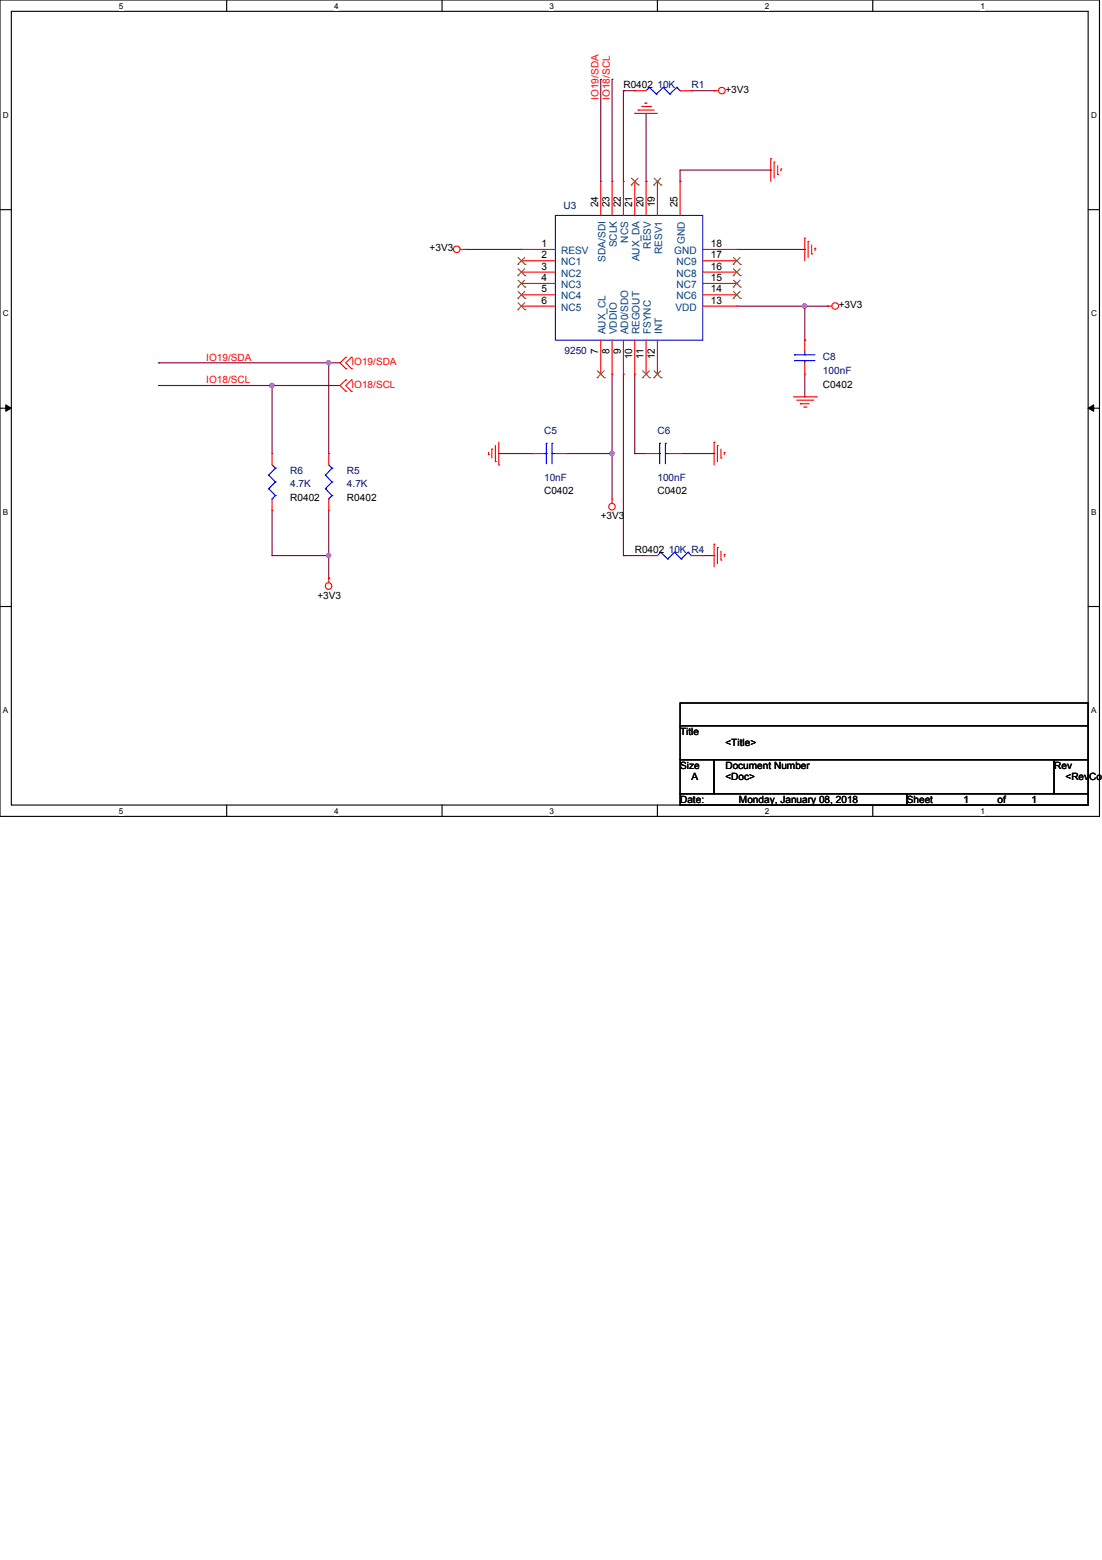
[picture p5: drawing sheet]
<svg xmlns="http://www.w3.org/2000/svg" width="210mm" height="297mm" viewBox="0 0 210 297" stroke-linecap="round" stroke-linejoin="round" font-family="sans-serif">
<path d="M0 0h209.4v155.4h-209.4zM2.2 2.2h205.1v151.1h-205.1z" fill="none" stroke="#000" stroke-width=".21"/>
<g fill="#fff">
<path d="M22.6 .3h.9v1.7h-.9z"/>
<path d="M22.6 153.5h.9v1.8h-.9z"/>
</g>
<path d="M43.2 0v2.2M43.2 153.3v2.1" fill="none" stroke="#000" stroke-width=".21"/>
<g fill="#fff">
<path d="M63.7 .3h.8v1.7h-.8z"/>
<path d="M63.7 153.5h.8v1.8h-.8z"/>
</g>
<path d="M84.2 0v2.2M84.2 153.3v2.1" fill="none" stroke="#000" stroke-width=".21"/>
<g fill="#fff">
<path d="M104.7 .3h.8v1.7h-.8z"/>
<path d="M104.7 153.5h.8v1.8h-.8z"/>
</g>
<path d="M125.2 0v2.2M125.2 153.3v2.1" fill="none" stroke="#000" stroke-width=".21"/>
<g fill="#fff">
<path d="M145.7 .3h.9v1.7h-.9z"/>
<path d="M145.7 153.5h.9v1.8h-.9z"/>
</g>
<path d="M166.2 0v2.2M166.2 153.3v2.1" fill="none" stroke="#000" stroke-width=".21"/>
<g fill="#fff">
<path d="M186.7 .3h.9v1.7h-.9z"/>
<path d="M186.7 153.5h.9v1.8h-.9z"/>
<path d="M.6 21h1.1v1.8h-1.1z"/>
<path d="M207.8 21h1.1v1.8h-1.1z"/>
<path d="M.6 58.8h1.1v1.7h-1.1z"/>
<path d="M207.8 58.8h1.1v1.7h-1.1z"/>
</g>
<path d="M0 39.9h2.2M207.3 39.9h2.1" fill="none" stroke="#000" stroke-width=".21"/>
<g fill="#fff">
<path d="M.6 96.6h1v1.7h-1z"/>
<path d="M207.8 96.6h1v1.7h-1z"/>
</g>
<path d="M0 77.7h2.2M207.3 77.7h2.1" fill="none" stroke="#000" stroke-width=".21"/>
<path d="M1.1 77.1l1.1 .6-1.1 .6zM207.3 77.7l1-.6v1.2z" fill="#000"/>
<path d="M1.1 77.1l1.1 .6-1.1 .6zM207.3 77.7l1-.6v1.2z" fill="none" stroke="#000" stroke-width=".19"/>
<g fill="#fff">
<path d="M.6 134.4h.9v1.7h-.9z"/>
<path d="M207.8 134.4h1v1.7h-1z"/>
</g>
<path d="M0 115.5h2.2M207.3 115.5h2.1" fill="none" stroke="#000" stroke-width=".21"/>
<g fill="none" stroke="#800040" stroke-width=".21">
<path d="M114.4 15.1h.1M114.4 15.1v19.4M116.6 15.1h.1M116.6 15.1v19.4M118.7 17.3h.1M118.7 17.3v17.2M118.7 17.3h2.2M131.7 17.3h4.3M136 17.3h.1M123.1 34.5h.1M123.1 21.6v12.9M129.5 34.5h.1"/>
<path d="M146.8 32.4h.1M146.8 32.4h-17.3v2.1M88.5 47.5h10.8M99.3 47.5h.1M140.3 47.5h13M153.3 47.5h.1M116.6 71.2v23.8M118.7 71.2v34.6M153.3 75.6h.1M153.3 71.2v4.4M116.6 86.4h.1M118.7 105.8h.1"/>
<path d="M118.7 105.8h4.4M133.9 105.8h2.1M136 105.8h.1"/>
</g>
<circle cx="116.6" cy="86.3" r=".4" fill="#f0f"/>
<circle cx="116.6" cy="86.3" r=".4" fill="none" stroke="#f0f" stroke-width=".21"/>
<path d="M140.3 58.3h13M153.3 58.3h.1M120.9 71.2v15.2M95 86.4h6.5M101.5 86.4h.1M107.9 86.4h.1M107.9 86.4h8.7M120.9 86.4h.1M120.9 86.4h2.2M129.5 86.4h6.5M136 86.4h.1" fill="none" stroke="#800040" stroke-width=".21"/>
<circle cx="153.3" cy="58.3" r=".4" fill="#f0f"/>
<circle cx="153.3" cy="58.3" r=".4" fill="none" stroke="#f0f" stroke-width=".21"/>
<path d="M157.6 58.3h.1M157.6 58.3h-4.3v6.5M51.8 73.4h.1M51.8 73.4h13M51.8 73.4v13M62.6 69.1h.1M62.6 69.1h2.2M153.3 64.8h.1" fill="none" stroke="#800040" stroke-width=".21"/>
<circle cx="51.8" cy="73.4" r=".4" fill="#f0f"/>
<circle cx="51.8" cy="73.4" r=".4" fill="none" stroke="#f0f" stroke-width=".21"/>
<path d="M30.2 73.4h.1M30.2 73.4h21.6M62.6 69.1h.1M62.6 69.1v17.3" fill="none" stroke="#800040" stroke-width=".21"/>
<circle cx="62.6" cy="69.1" r=".4" fill="#f0f"/>
<circle cx="62.6" cy="69.1" r=".4" fill="none" stroke="#f0f" stroke-width=".21"/>
<path d="M30.2 69.1h.1M30.2 69.1h32.4M51.8 97.2v8.6M62.6 97.2v8.6M51.8 105.8h.1M51.8 105.8h10.8M62.6 105.8h.1" fill="none" stroke="#800040" stroke-width=".21"/>
<circle cx="62.6" cy="105.8" r=".4" fill="#f0f"/>
<circle cx="62.6" cy="105.8" r=".4" fill="none" stroke="#f0f" stroke-width=".21"/>
<path d="M62.6 110.1h.1M62.6 105.8v4.3" fill="none" stroke="#800040" stroke-width=".21"/>
<g fill="none" stroke="#f00" stroke-width=".21">
<path d="M120.9 17.3h.1M120.9 17.3h2.2M122.9 19.6h.1M122.9 19.6h.4M129.5 17.3h2.2M131.7 17.3h.1M136 17.3h.1M136 17.3h.9M114.4 34.5h.1M114.4 34.5v6.5M116.6 34.5h.1M116.6 34.5v6.5"/>
<path d="M118.7 34.5h.1M118.7 34.5v6.5M120.9 21.6h.1M120.9 34.5h.1M120.9 21.6h4.3M120.9 34.5v6.5M121.5 21h.1M121.5 21h3.1M122.2 20.3h1.7M123.1 34.5h.1M123.1 34.5v6.5M123.9 20.3h.1"/>
<path d="M125.2 34.5h.1M125.2 34.5v6.5M129.5 34.5h.1M129.5 34.5v6.5M146.8 30.2h.1M146.8 30.2v4.3M147.4 30.9h.1M147.4 30.9v3M148.1 33.2h.1M148.1 31.5v1.7M148.8 32.2h.1M148.8 32.2v.4"/>
<path d="M87.7 47.5h.8M88.5 47.5h.1M99.3 47.5h.1M99.3 49.7h.1M99.3 51.8h.1M99.3 54h.1M99.3 56.1h.1M99.3 58.3h.1M99.3 58.3h6.5M99.3 47.5h6.5M99.3 49.7h6.5M99.3 51.8h6.5"/>
<path d="M99.3 54h6.5M99.3 56.1h6.5M133.9 58.3h6.4M133.9 47.5h6.4M133.9 49.7h6.4M133.9 51.8h6.4M133.9 54h6.4M133.9 56.1h6.4M140.3 58.3h.1M140.3 56.1h.1M140.3 54h.1M140.3 51.8h.1"/>
<path d="M140.3 49.7h.1M140.3 47.5h.1M153.3 45.3h.1M153.3 45.3v4.4M153.9 46h.1M153.9 46v3M154.6 48.3h.1M154.6 46.7v1.6M155.2 47.3h.1M155.2 47.3v.4M157.6 58.3h.1M157.6 58.3h.9"/>
<path d="M65.9 72.3h.1M65.9 74.5h.1M65.9 68h.1M65.9 70.2h.1M65.9 72.3l-1.1 1.1 1.1 1.1M65.9 68l-1.1 1.1 1.1 1.1M66.9 74.5h.1M66.9 72.3h.1M66.9 70.2h.1M66.9 68h.1M66.9 72.3l-1 1.1 1 1.1M66.9 68l-1 1.1 1 1.1"/>
<path d="M114.4 71.2h.1M114.4 64.8v6.4M116.6 71.2h.1M116.6 64.8v6.4M118.7 71.2h.1M118.7 64.8v6.4M120.9 71.2h.1M120.9 64.8v6.4M123.1 71.2h.1M123.1 64.8v6.4M125.2 71.2h.1M125.2 64.8v6.4"/>
<path d="M151.1 75.6h4.3M151.8 76.2h3M152.4 76.9h.1M152.4 76.9h1.7M153.1 77.5h.4M153.3 71.2h.1M153.3 64.8h.1M153.3 64.8v2.1M153.3 69.1v2.1M153.5 77.5h.1M154.8 76.2h.1M155.4 75.6h.1"/>
<path d="M51.8 86.4h.1M51.8 97.2h.1M51.8 86.4v2.1M51.8 95v2.2M62.6 86.4h.1M62.6 97.2h.1M62.6 86.4v2.1M62.6 95v2.2M93 86.6h.1M93 86.1v.5M93.7 85.5h.1M93.7 85.5v1.7"/>
<path d="M94.4 87.9h.1M94.4 84.8v3.1M95 88.5h.1M95 84.2v4.3M101.5 86.4h.1M101.5 86.4h2.1M105.8 86.4h2.1M107.9 86.4h.1M116.6 95h.1M116.6 95v.8M123.1 86.4h.1M123.1 86.4h2.1"/>
<path d="M127.4 86.4h2.1M129.5 86.4h.1M136 84.2h.1M136 84.2v4.3M136.7 84.8h.1M136.7 84.8v3.1M137.3 87.2h.1M137.3 85.5v1.7M138 86.1h.1M138 86.1v.5M62.6 110.1h.1M62.6 110.1v.9"/>
<path d="M123.1 105.8h.1M123.1 105.8h2.1M131.7 105.8h2.2M133.9 105.8h.1M136 103.6h.1M136 103.6v4.3M136.7 104.3h.1M136.7 104.3v3M137.3 106.6h.1M137.3 104.9v1.7M138 105.6h.1M138 105.6v.4"/>
<circle cx="137.5" cy="17.3" r=".63"/>
<circle cx="87" cy="47.5" r=".63"/>
<circle cx="159.1" cy="58.3" r=".63"/>
<circle cx="116.6" cy="96.5" r=".63"/>
<circle cx="62.6" cy="111.6" r=".63"/>
</g>
<path d="M129.5 133.9h77.8v4.3h-77.8zM129.5 138.2h77.8v6.5h-77.8zM129.5 144.7h6.5v6.4h-6.5zM129.5 151.1h43.2v2.2h-43.2zM136 144.7h64.8v6.4h-64.8zM172.7 151.1h34.6v2.2h-34.6zM200.8 144.7h6.5v6.4h-6.5z" fill="none" stroke="#000" stroke-width=".21"/>
<g fill="none" stroke="#00f" stroke-width=".21">
<path d="M123.7 16.6h.1M123.7 16.6l-.6 .7M123.7 16.6l1.3 1.3M125 17.9h.1M126.3 16.6h.1M126.3 16.6l-1.3 1.3M126.3 16.6l1.3 1.3M127.6 17.9h.1M128.9 16.6h.1M128.9 16.6l-1.3 1.3M128.9 16.6l.6 .7M129.5 17.3h.1"/>
<path d="M105.8 41h28.1v23.8h-28.1zM151.3 67.6h.1M151.3 68.7h.1M151.3 67.6h3.9M151.3 68.7h3.9M153.3 68.7h.1M153.3 67.6h.1M153.3 66.9v.7M153.3 68.7v.4M51.2 90.5h.1M51.2 93h.1M51.2 90.5l1.3 1.3"/>
<path d="M51.2 93l1.3 1.4M51.8 95h.1M51.8 88.5l.7 .7M52.5 89.2h.1M52.5 91.8h.1M52.5 94.4h.1M52.5 89.2l-1.3 1.3M52.5 91.8l-1.3 1.2M52.5 94.4l-.7 .6M62 90.5h.1M62 93h.1M62 90.5l1.2 1.3"/>
<path d="M62 93l1.2 1.4M62.6 95h.1M62.6 88.5l.6 .7M63.2 89.2h.1M63.2 91.8h.1M63.2 94.4h.1M63.2 89.2l-1.2 1.3M63.2 91.8l-1.2 1.2M63.2 94.4l-.6 .6M103.6 86.4h.5M104.1 86.4h.1M104.1 84.4h.1"/>
<path d="M104.1 84.4v3.9M105.2 84.4h.1M105.2 86.4h.1M105.2 86.4h.6M105.2 84.4v3.9M125.2 86.4h.4M125.6 86.4h.1M125.6 84.4h.1M125.6 84.4v3.9M126.7 84.4h.1M126.7 86.4h.1M126.7 86.4h.7"/>
<path d="M126.7 84.4v3.9M125.9 105.2h.1M125.9 105.2l-.7 .6M125.9 105.2l1.3 1.2M127.2 106.4h.1M128.5 105.2h.1M128.5 105.2l-1.3 1.2M128.5 105.2l1.3 1.2M129.8 106.4h.1M131.1 105.2h.1M131.1 105.2l-1.3 1.2M131.1 105.2l.6 .6"/>
<path d="M131.7 105.8h.1"/>
</g>
<g fill="none" stroke="#804000" stroke-width=".19">
<path d="M120.2 35.2h.1M120.3 33.9l1.3 1.3M121.5 33.9l-1.3 1.3M121.6 35.2h.1M124.5 35.2h.1M124.6 33.9l1.3 1.3M125.9 33.9l-1.4 1.3M125.9 35.2h.1M98.6 50.3h.1M98.6 52.5h.1M98.6 54.7h.1M98.6 56.8h.1"/>
<path d="M98.6 59h.1M98.7 49l1.3 1.3M98.7 51.2l1.3 1.3M98.7 53.3l1.3 1.4M98.7 55.5l1.3 1.3M98.7 57.7l1.3 1.3M99.9 49l-1.3 1.3M99.9 51.2l-1.3 1.3M99.9 53.3l-1.3 1.4M99.9 55.5l-1.3 1.3M99.9 57.7l-1.3 1.3M100 50.3h.1"/>
<path d="M100 52.5h.1M100 54.7h.1M100 56.8h.1M100 59h.1M139.7 56.8h.1M139.7 54.7h.1M139.7 52.5h.1M139.7 50.3h.1M139.7 55.5l1.3 1.3M139.7 53.3l1.3 1.4M139.7 51.2l1.3 1.3M139.7 49l1.3 1.3"/>
<path d="M141 53.3l-1.3 1.4M141 55.5l-1.3 1.3M141 51.2l-1.3 1.3M141 49l-1.3 1.3M141 56.8h.1M141 54.7h.1M141 52.5h.1M141 50.3h.1M113.7 71.9h.1M113.8 70.6l1.3 1.3M115.1 70.6l-1.4 1.3M115.1 71.9h.1"/>
<path d="M122.4 71.9h.1M122.4 70.6l1.3 1.3M123.7 70.6l-1.3 1.3M123.7 71.9h.1M124.5 71.9h.1M124.6 70.6l1.3 1.3M125.9 70.6l-1.4 1.3M125.9 71.9h.1"/>
</g>
<circle cx="116.6" cy="86.3" r=".4" fill="#f0f"/>
<circle cx="116.6" cy="86.3" r=".4" fill="none" stroke="#f0f" stroke-width=".21"/>
<circle cx="153.3" cy="58.3" r=".4" fill="#f0f"/>
<circle cx="153.3" cy="58.3" r=".4" fill="none" stroke="#f0f" stroke-width=".21"/>
<circle cx="51.8" cy="73.4" r=".4" fill="#f0f"/>
<circle cx="51.8" cy="73.4" r=".4" fill="none" stroke="#f0f" stroke-width=".21"/>
<circle cx="62.6" cy="69.1" r=".4" fill="#f0f"/>
<circle cx="62.6" cy="69.1" r=".4" fill="none" stroke="#f0f" stroke-width=".21"/>
<circle cx="62.6" cy="105.8" r=".4" fill="#f0f"/>
<circle cx="62.6" cy="105.8" r=".4" fill="none" stroke="#f0f" stroke-width=".21"/>
<g font-size="1.9">
<text x="118.7" y="16.8">R0402</text>
<text x="138.2" y="17.7">+3V3</text>
<text x="114" y="39.5" transform="rotate(-90 114 39.5)">24</text>
<text x="116.1" y="39.5" transform="rotate(-90 116.1 39.5)">23</text>
<text x="118.3" y="39.5" transform="rotate(-90 118.3 39.5)">22</text>
<text x="120.4" y="39.5" transform="rotate(-90 120.4 39.5)">21</text>
<text x="122.6" y="39.5" transform="rotate(-90 122.6 39.5)">20</text>
<text x="124.8" y="39.5" transform="rotate(-90 124.8 39.5)">19</text>
<text x="129.1" y="39.5" transform="rotate(-90 129.1 39.5)">25</text>
<text x="81.8" y="47.9">+3V3</text>
<text x="103.2" y="47">1</text>
<text x="135.4" y="47">18</text>
<text x="103.2" y="49.2">2</text>
<text x="103.2" y="51.4">3</text>
<text x="103.2" y="53.5">4</text>
<text x="135.4" y="53.5">15</text>
<text x="135.4" y="51.4">16</text>
<text x="135.4" y="49.2">17</text>
<text x="103.2" y="55.7">5</text>
<text x="103.2" y="57.8">6</text>
<text x="135.4" y="57.8">13</text>
<text x="135.4" y="55.7">14</text>
<text x="159.8" y="58.7">+3V3</text>
<text x="114" y="67.4" transform="rotate(-90 114 67.4)">7</text>
<text x="116.1" y="67.4" transform="rotate(-90 116.1 67.4)">8</text>
<text x="118.3" y="67.4" transform="rotate(-90 118.3 67.4)">9</text>
<text x="120.4" y="68.4" transform="rotate(-90 120.4 68.4)">10</text>
<text x="122.6" y="68.4" transform="rotate(-90 122.6 68.4)">11</text>
<text x="124.8" y="68.4" transform="rotate(-90 124.8 68.4)">12</text>
<text x="156.8" y="73.8">C0402</text>
<text x="55.3" y="95.4">R0402</text>
<text x="66.1" y="95.4">R0402</text>
<text x="103.6" y="94.1">C0402</text>
<text x="125.2" y="94.1">C0402</text>
<text x="114.4" y="98.8">+3V3</text>
<text x="120.9" y="105.3">R0402</text>
<text x="60.5" y="114">+3V3</text>
<text x="129.5" y="139.9">Title</text>
<text x="138.2" y="142">&lt;Title&gt;</text>
<text x="129.5" y="146.3">Size</text>
<text x="131.7" y="148.5">A</text>
<text x="138.2" y="146.3">Document Number</text>
<text x="138.2" y="148.5">&lt;Doc&gt;</text>
<text x="200.8" y="146.3">Rev</text>
<text x="202.9" y="148.5">&lt;RevCod</text>
<text x="129.5" y="152.8">Date:</text>
<text x="140.8" y="152.8">Monday, January 08, 2018</text>
<text x="172.7" y="152.8">Sheet</text>
<text x="183.5" y="152.8">1</text>
<text x="190" y="152.8">of</text>
<text x="196.5" y="152.8">1</text>
</g>
<g font-size="1.9" fill="#000080">
<text x="125.2" y="16.8">10K</text>
<text x="131.7" y="16.8">R1</text>
<text x="107.3" y="39.7">U3</text>
<text x="107.5" y="67.3">9250</text>
<text x="156.8" y="68.6">C8</text>
<text x="156.8" y="71.2">100nF</text>
<text x="103.6" y="82.7">C5</text>
<text x="125.2" y="82.7">C6</text>
<text x="55.3" y="90.2">R6</text>
<text x="55.3" y="92.8">4.7K</text>
<text x="66.1" y="90.2">R5</text>
<text x="66.1" y="92.8">4.7K</text>
<text x="103.6" y="91.5">10nF</text>
<text x="125.2" y="91.5">100nF</text>
<text x="127.4" y="105.3">10K R4</text>
</g>
<g font-size="1.9" fill="#f00">
<text x="114" y="19" transform="rotate(-90 114 19)">IO19/SDA</text>
<text x="116.2" y="19" transform="rotate(-90 116.2 19)">IO18/SCL</text>
<text x="39.3" y="68.7">IO19/SDA</text>
<text x="66.9" y="69.5">IO19/SDA</text>
<text x="39.3" y="73">IO18/SCL</text>
<text x="66.9" y="73.8">IO18/SCL</text>
</g>
<g font-size="1.9" fill="#004080">
<text x="117.5" y="47.1" transform="rotate(-90 117.5 47.1)">SCLK</text>
<text x="119.7" y="46.2" transform="rotate(-90 119.7 46.2)">NCS</text>
<text x="124" y="47.3" transform="rotate(-90 124 47.3)">RESV</text>
<text x="130.5" y="46.4" transform="rotate(-90 130.5 46.4)">GND</text>
<text x="106.9" y="48.4">RESV</text>
<text x="106.9" y="50.5">NC1</text>
<text x="106.9" y="52.7">NC2</text>
<text x="115.4" y="49.8" transform="rotate(-90 115.4 49.8)">SDA/SDI</text>
<text x="121.8" y="49.8" transform="rotate(-90 121.8 49.8)">AUX_DA</text>
<text x="126.2" y="48.4" transform="rotate(-90 126.2 48.4)">RESV1</text>
<text x="128.4" y="48.4">GND</text>
<text x="128.9" y="52.7">NC8</text>
<text x="128.9" y="50.5">NC9</text>
<text x="106.9" y="54.9">NC3</text>
<text x="106.9" y="57">NC4</text>
<text x="106.9" y="59.2">NC5</text>
<text x="128.7" y="59.2">VDD</text>
<text x="128.9" y="57">NC6</text>
<text x="128.9" y="54.9">NC7</text>
<text x="115.4" y="63.7" transform="rotate(-90 115.4 63.7)">AUX_CL</text>
<text x="117.5" y="63.7" transform="rotate(-90 117.5 63.7)">VDDIO</text>
<text x="119.7" y="63.7" transform="rotate(-90 119.7 63.7)">AD0/SDO</text>
<text x="121.8" y="63.7" transform="rotate(-90 121.8 63.7)">REGOUT</text>
<text x="124" y="63.7" transform="rotate(-90 124 63.7)">FSYNC</text>
<text x="126.2" y="63.7" transform="rotate(-90 126.2 63.7)">INT</text>
</g>
<g font-size="1.6">
<text x="22.6" y="1.7">5</text>
<text x="63.7" y="1.7">4</text>
<text x="104.7" y="1.7">3</text>
<text x="145.7" y="1.7">2</text>
<text x="186.7" y="1.7">1</text>
<text x=".6" y="22.4">D</text>
<text x="207.8" y="22.4">D</text>
<text x=".6" y="60.2">C</text>
<text x="207.8" y="60.2">C</text>
<text x=".6" y="98">B</text>
<text x="207.8" y="98">B</text>
<text x=".6" y="135.8">A</text>
<text x="207.8" y="135.8">A</text>
<text x="22.6" y="154.9">5</text>
<text x="63.7" y="154.9">4</text>
<text x="104.7" y="154.9">3</text>
<text x="145.7" y="154.9">2</text>
<text x="186.7" y="154.9">1</text>
</g>
</svg>
